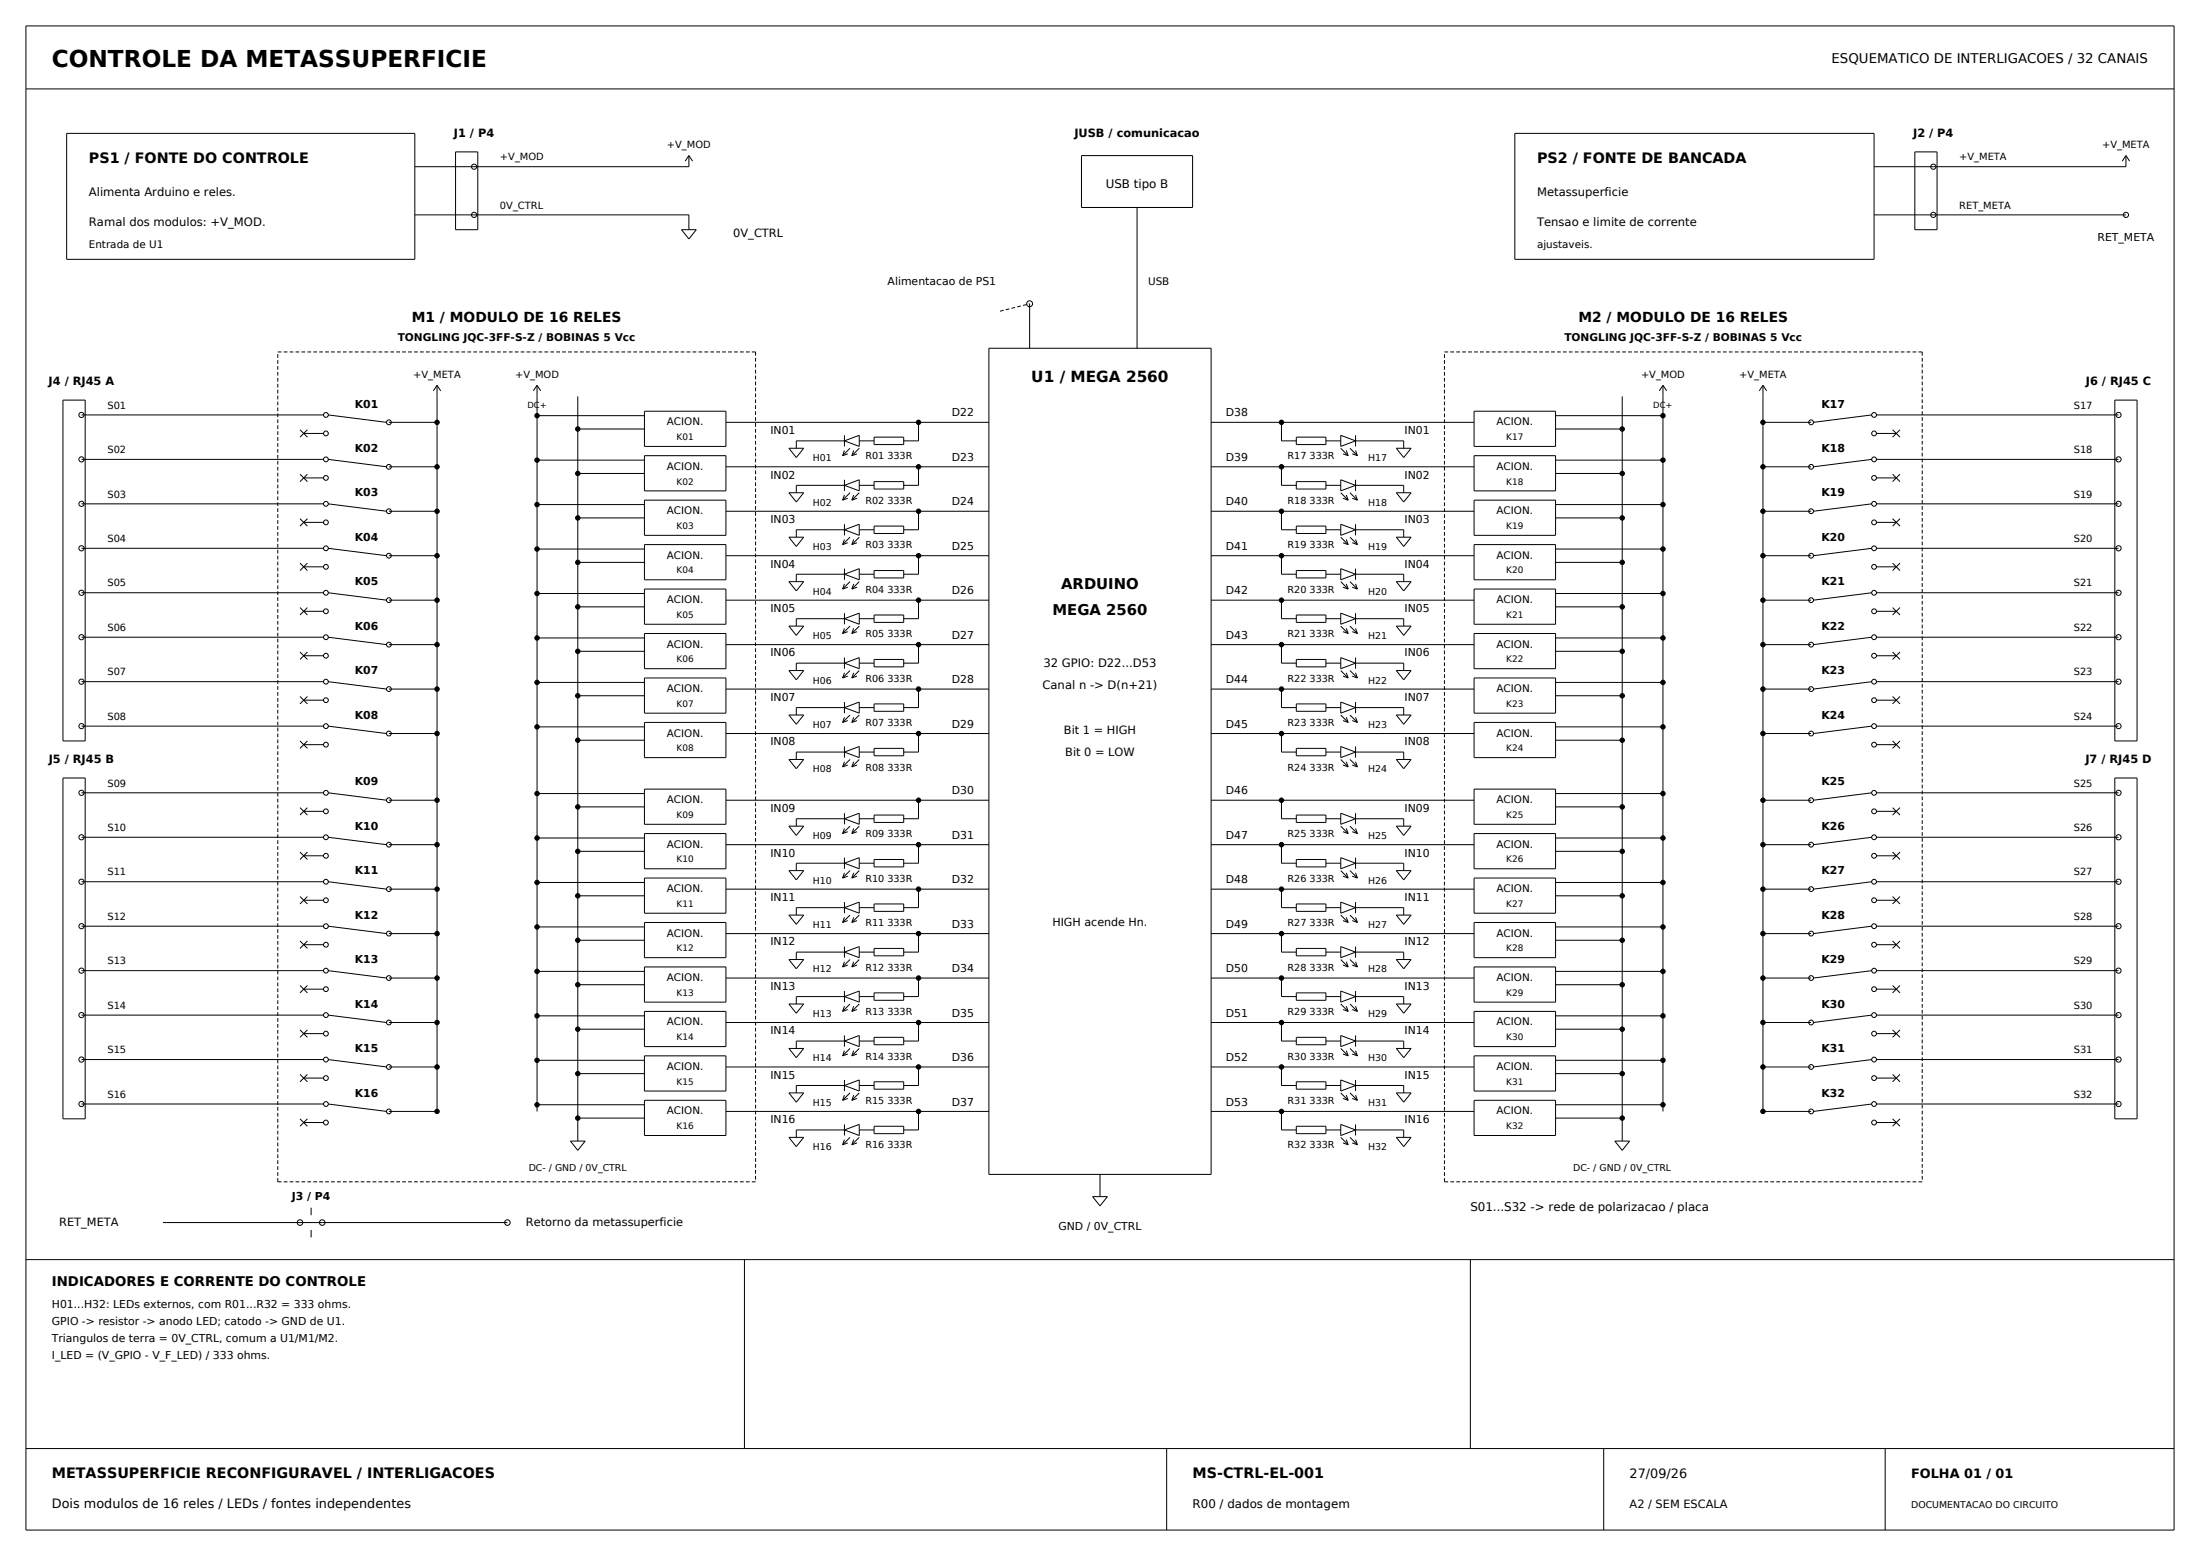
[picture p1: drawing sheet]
<svg xmlns="http://www.w3.org/2000/svg" width="594mm" height="420mm" viewBox="0 0 594 420" stroke-linecap="round" stroke-linejoin="round" font-family="sans-serif">
<g fill="none" stroke="#000" stroke-width=".27">
<path d="M7 7h580v406h-580zM7 24h580M18 36h94v34h-94zM409 36h97v34h-97zM112 58h74v4M123 41h6v21h-6zM186 42v3h-74M186 42l-1 1.5M186 42l1 1.5M292 42h30v14h-30zM307 56v38M506 58h68"/>
<path d="M517 41h6v21h-6zM574 42v3h-68M574 42l-1 1.5M574 42l1 1.5M184 62h4l-2 2.5zM267 94h60v223h-60zM278 82v12M17 108h6v92h-6zM22 112h65.4M81 116l2 2M82 117h5.4M83 116l-2 2"/>
<path d="M88.6 112l15.8 2M105 114h13M118 104v196h-13M118 104l-1 1.5M118 104l1 1.5M145 104v196M145 104l-1 1.5M145 104l1 1.5M145 112.2h29M156 107v201M156 115.8h18M174 111h22v9.5h-22z"/>
<path d="M196 114h71M228 119h-13v2M228 119l4-1.5v3zM228 117.5v3M232 119h4M236 118h8v2h-8zM248 114v5h-4M327 114h71M346 114v5h4M350 118h8v2h-8zM358 119h4M362 117.5l4 1.5-4 1.5z"/>
<path d="M366 119h13v2M366 117.5v3M398 111h22v9.5h-22zM420 112.2h29M420 115.8h18M438 107v201M449 104v196M449 104l-1 1.5M449 104l1 1.5M476 114h13M476 104v196h13M476 104l-1 1.5"/>
<path d="M476 104l1 1.5M505.4 112l-15.8 2M506.6 112h65.4M506.6 117h5.4M511 116l2 2M513 116l-2 2M571 108h6v92h-6zM22 124h65.4M22 136h65.4M81 128l2 2M81 140l2 2M82 129h5.4"/>
<path d="M83 128l-2 2M83 140l-2 2M88.6 124l15.8 2M88.6 136l15.8 2M105 126h13M105 138h13M145 124.2h29M145 136.2h29M156 127.8h18M156 139.8h18M174 123h22v9.5h-22zM174 135h22v9.5h-22z"/>
<path d="M196 126h71M196 138h71M213 121h4l-2 2.5zM213 133h4l-2 2.5zM228 131l4-1.5v3zM228 129.5v3M228 131h-13v2M228 121.6l-.5 1.4M228 133.6l-.5 1.4M228.9 122.5l-1.4 .5M228.9 134.5l-1.4 .5M229.5 121l-2 2"/>
<path d="M229.5 133l-2 2M230.5 121.6l-.5 1.4M230.5 133.6l-.5 1.4M231.4 122.5l-1.4 .5M231.4 134.5l-1.4 .5M232 121l-2 2M232 131h4M232 133l-2 2M236 130h8v2h-8zM248 126v5h-4M248 138v5h-4M327 126h71"/>
<path d="M327 138h71M346 126v5h4M346 138v5h4M350 130h8v2h-8zM358 131h4M362 129.5l4 1.5-4 1.5zM362 121l2 2M362 133l2 2M362.6 122.5l1.4 .5M362.6 134.5l1.4 .5M363.5 121.6l.5 1.4M363.5 133.6l.5 1.4"/>
<path d="M364.5 121l2 2M364.5 133l2 2M365.1 122.5l1.4 .5M365.1 134.5l1.4 .5M366 131h13v2M366 129.5v3M366 121.6l.5 1.4M366 133.6l.5 1.4M377 121h4l-2 2.5zM377 133h4l-2 2.5zM398 123h22v9.5h-22zM398 135h22v9.5h-22z"/>
<path d="M420 124.2h29M420 127.8h18M420 136.2h29M420 139.8h18M476 126h13M476 138h13M505.4 124l-15.8 2M505.4 136l-15.8 2M506.6 124h65.4M506.6 129h5.4M506.6 136h65.4M511 128l2 2"/>
<path d="M511 140l2 2M513 128l-2 2M513 140l-2 2M22 148h65.4M22 160h65.4M81 152l2 2M82 141h5.4M82 153h5.4M83 152l-2 2M88.6 148l15.8 2M88.6 160l15.8 2M105 150h13"/>
<path d="M145 148.2h29M156 151.8h18M174 147h22v9.5h-22zM174 159h22v9.5h-22zM196 150h71M213 145h4l-2 2.5zM213 157h4l-2 2.5zM228 143l4-1.5v3zM228 155l4-1.5v3zM228 141.5v3M228 153.5v3M228 143h-13v2"/>
<path d="M228 155h-13v2M228 145.6l-.5 1.4M228 157.6l-.5 1.4M228.9 146.5l-1.4 .5M228.9 158.5l-1.4 .5M229.5 145l-2 2M229.5 157l-2 2M230.5 145.6l-.5 1.4M230.5 157.6l-.5 1.4M231.4 146.5l-1.4 .5M231.4 158.5l-1.4 .5M232 143h4"/>
<path d="M232 145l-2 2M232 155h4M232 157l-2 2M236 142h8v2h-8zM236 154h8v2h-8zM248 150v5h-4M327 150h71M346 150v5h4M350 142h8v2h-8zM350 154h8v2h-8zM358 143h4M358 155h4"/>
<path d="M362 141.5l4 1.5-4 1.5zM362 153.5l4 1.5-4 1.5zM362 145l2 2M362 157l2 2M362.6 146.5l1.4 .5M362.6 158.5l1.4 .5M363.5 145.6l.5 1.4M363.5 157.6l.5 1.4M364.5 145l2 2M364.5 157l2 2M365.1 146.5l1.4 .5M365.1 158.5l1.4 .5"/>
<path d="M366 143h13v2M366 155h13v2M366 141.5v3M366 153.5v3M366 145.6l.5 1.4M366 157.6l.5 1.4M377 145h4l-2 2.5zM377 157h4l-2 2.5zM398 147h22v9.5h-22zM398 159h22v9.5h-22zM420 148.2h29M420 151.8h18"/>
<path d="M476 150h13M505.4 148l-15.8 2M505.4 160l-15.8 2M506.6 141h5.4M506.6 148h65.4M506.6 153h5.4M506.6 160h65.4M511 152l2 2M513 152l-2 2M22 172h65.4M81 164l2 2M81 176l2 2"/>
<path d="M82 165h5.4M82 177h5.4M83 164l-2 2M83 176l-2 2M88.6 172l15.8 2M105 162h13M105 174h13M145 160.2h29M145 172.2h29M156 163.8h18M156 175.8h18M174 171h22v9.5h-22z"/>
<path d="M196 162h71M196 174h71M213 169h4l-2 2.5zM228 167l4-1.5v3zM228 179l4-1.5v3zM228 165.5v3M228 177.5v3M228 167h-13v2M228 179h-13v2M228 169.6l-.5 1.4M228.9 170.5l-1.4 .5M229.5 169l-2 2"/>
<path d="M230.5 169.6l-.5 1.4M231.4 170.5l-1.4 .5M232 167h4M232 169l-2 2M232 179h4M236 166h8v2h-8zM236 178h8v2h-8zM248 162v5h-4M248 174v5h-4M327 162h71M327 174h71M346 162v5h4"/>
<path d="M346 174v5h4M350 166h8v2h-8zM350 178h8v2h-8zM358 167h4M358 179h4M362 165.5l4 1.5-4 1.5zM362 177.5l4 1.5-4 1.5zM362 169l2 2M362.6 170.5l1.4 .5M363.5 169.6l.5 1.4M364.5 169l2 2M365.1 170.5l1.4 .5"/>
<path d="M366 167h13v2M366 179h13v2M366 165.5v3M366 177.5v3M366 169.6l.5 1.4M377 169h4l-2 2.5zM398 171h22v9.5h-22zM420 160.2h29M420 163.8h18M420 172.2h29M420 175.8h18M476 162h13"/>
<path d="M476 174h13M505.4 172l-15.8 2M506.6 165h5.4M506.6 172h65.4M506.6 177h5.4M511 164l2 2M511 176l2 2M513 164l-2 2M513 176l-2 2M22 184h65.4M22 196h65.4M81 188l2 2"/>
<path d="M81 200l2 2M82 189h5.4M83 188l-2 2M83 200l-2 2M88.6 184l15.8 2M88.6 196l15.8 2M105 186h13M105 198h13M145 184.2h29M145 196.2h29M156 187.8h18M156 199.8h18"/>
<path d="M174 183h22v9.5h-22zM174 195h22v9.5h-22zM196 186h71M196 198h71M213 181h4l-2 2.5zM213 193h4l-2 2.5zM228 191l4-1.5v3zM228 189.5v3M228 191h-13v2M228 181.6l-.5 1.4M228 193.6l-.5 1.4M228.9 182.5l-1.4 .5"/>
<path d="M228.9 194.5l-1.4 .5M229.5 181l-2 2M229.5 193l-2 2M230.5 181.6l-.5 1.4M230.5 193.6l-.5 1.4M231.4 182.5l-1.4 .5M231.4 194.5l-1.4 .5M232 181l-2 2M232 191h4M232 193l-2 2M236 190h8v2h-8zM248 186v5h-4"/>
<path d="M248 198v5h-4M327 186h71M327 198h71M346 186v5h4M346 198v5h4M350 190h8v2h-8zM358 191h4M362 189.5l4 1.5-4 1.5zM362 181l2 2M362 193l2 2M362.6 182.5l1.4 .5M362.6 194.5l1.4 .5"/>
<path d="M363.5 181.6l.5 1.4M363.5 193.6l.5 1.4M364.5 181l2 2M364.5 193l2 2M365.1 182.5l1.4 .5M365.1 194.5l1.4 .5M366 191h13v2M366 189.5v3M366 181.6l.5 1.4M366 193.6l.5 1.4M377 181h4l-2 2.5zM377 193h4l-2 2.5z"/>
<path d="M398 183h22v9.5h-22zM398 195h22v9.5h-22zM420 184.2h29M420 187.8h18M420 196.2h29M420 199.8h18M476 186h13M476 198h13M505.4 184l-15.8 2M505.4 196l-15.8 2M506.6 184h65.4M506.6 189h5.4"/>
<path d="M506.6 196h65.4M511 188l2 2M511 200l2 2M513 188l-2 2M513 200l-2 2M17 210h6v92h-6zM22 214h65.4M81 218l2 2M82 201h5.4M82 219h5.4M83 218l-2 2M88.6 214l15.8 2"/>
<path d="M105 216h13M145 214.2h29M156 217.8h18M174 213h22v9.5h-22zM196 216h71M213 205h4l-2 2.5zM228 203l4-1.5v3zM228 201.5v3M228 219.5v3M228 203h-13v2M228 205.6l-.5 1.4M228.9 206.5l-1.4 .5"/>
<path d="M229.5 205l-2 2M230.5 205.6l-.5 1.4M231.4 206.5l-1.4 .5M232 203h4M232 205l-2 2M236 202h8v2h-8zM236 220h8v2h-8zM248 216v5h-4M327 216h71M346 216v5h4M350 202h8v2h-8zM350 220h8v2h-8z"/>
<path d="M358 203h4M362 201.5l4 1.5-4 1.5zM362 219.5l4 1.5-4 1.5zM362 205l2 2M362.6 206.5l1.4 .5M363.5 205.6l.5 1.4M364.5 205l2 2M365.1 206.5l1.4 .5M366 203h13v2M366 201.5v3M366 219.5v3M366 205.6l.5 1.4"/>
<path d="M377 205h4l-2 2.5zM398 213h22v9.5h-22zM420 214.2h29M420 217.8h18M476 216h13M505.4 214l-15.8 2M506.6 201h5.4M506.6 214h65.4M506.6 219h5.4M511 218l2 2M513 218l-2 2M571 210h6v92h-6z"/>
<path d="M22 226h65.4M22 238h65.4M81 230l2 2M82 231h5.4M83 230l-2 2M88.6 226l15.8 2M88.6 238l15.8 2M105 228h13M105 240h13M145 226.2h29M145 238.2h29M156 229.8h18"/>
<path d="M174 225h22v9.5h-22zM174 237h22v9.5h-22zM196 228h71M196 240h71M213 223h4l-2 2.5zM213 235h4l-2 2.5zM228 221l4-1.5v3zM228 233l4-1.5v3zM228 231.5v3M228 221h-13v2M228 233h-13v2M228 223.6l-.5 1.4"/>
<path d="M228 235.6l-.5 1.4M228.9 224.5l-1.4 .5M228.9 236.5l-1.4 .5M229.5 223l-2 2M229.5 235l-2 2M230.5 223.6l-.5 1.4M230.5 235.6l-.5 1.4M231.4 224.5l-1.4 .5M231.4 236.5l-1.4 .5M232 221h4M232 223l-2 2M232 233h4"/>
<path d="M232 235l-2 2M236 232h8v2h-8zM248 228v5h-4M248 240v5h-4M327 228h71M327 240h71M346 228v5h4M346 240v5h4M350 232h8v2h-8zM358 221h4M358 233h4M362 231.5l4 1.5-4 1.5z"/>
<path d="M362 223l2 2M362 235l2 2M362.6 224.5l1.4 .5M362.6 236.5l1.4 .5M363.5 223.6l.5 1.4M363.5 235.6l.5 1.4M364.5 223l2 2M364.5 235l2 2M365.1 224.5l1.4 .5M365.1 236.5l1.4 .5M366 221h13v2M366 233h13v2"/>
<path d="M366 231.5v3M366 223.6l.5 1.4M366 235.6l.5 1.4M377 223h4l-2 2.5zM377 235h4l-2 2.5zM398 225h22v9.5h-22zM398 237h22v9.5h-22zM420 226.2h29M420 229.8h18M420 238.2h29M476 228h13M476 240h13"/>
<path d="M505.4 226l-15.8 2M505.4 238l-15.8 2M506.6 226h65.4M506.6 231h5.4M506.6 238h65.4M511 230l2 2M513 230l-2 2M22 250h65.4M81 242l2 2M81 254l2 2M82 243h5.4M82 255h5.4"/>
<path d="M83 242l-2 2M83 254l-2 2M88.6 250l15.8 2M105 252h13M145 250.2h29M156 241.8h18M156 253.8h18M174 249h22v9.5h-22zM196 252h71M213 247h4l-2 2.5zM213 259h4l-2 2.5zM228 245l4-1.5v3z"/>
<path d="M228 257l4-1.5v3zM228 243.5v3M228 255.5v3M228 245h-13v2M228 257h-13v2M228 247.6l-.5 1.4M228 259.6l-.5 1.4M228.9 248.5l-1.4 .5M229.5 247l-2 2M229.5 259l-2 2M230.5 247.6l-.5 1.4M230.5 259.6l-.5 1.4"/>
<path d="M231.4 248.5l-1.4 .5M232 245h4M232 247l-2 2M232 257h4M232 259l-2 2M236 244h8v2h-8zM236 256h8v2h-8zM248 252v5h-4M327 252h71M346 252v5h4M350 244h8v2h-8zM350 256h8v2h-8z"/>
<path d="M358 245h4M358 257h4M362 243.5l4 1.5-4 1.5zM362 255.5l4 1.5-4 1.5zM362 247l2 2M362 259l2 2M362.6 248.5l1.4 .5M363.5 247.6l.5 1.4M363.5 259.6l.5 1.4M364.5 247l2 2M364.5 259l2 2M365.1 248.5l1.4 .5"/>
<path d="M366 245h13v2M366 257h13v2M366 243.5v3M366 255.5v3M366 247.6l.5 1.4M366 259.6l.5 1.4M377 247h4l-2 2.5zM377 259h4l-2 2.5zM398 249h22v9.5h-22zM420 241.8h18M420 250.2h29M420 253.8h18"/>
<path d="M476 252h13M505.4 250l-15.8 2M506.6 243h5.4M506.6 250h65.4M506.6 255h5.4M511 242l2 2M511 254l2 2M513 242l-2 2M513 254l-2 2M22 262h65.4M22 274h65.4M81 266l2 2"/>
<path d="M81 278l2 2M82 267h5.4M82 279h5.4M83 266l-2 2M83 278l-2 2M88.6 262l15.8 2M88.6 274l15.8 2M105 264h13M105 276h13M145 262.2h29M145 274.2h29M156 265.8h18"/>
<path d="M156 277.8h18M174 261h22v9.5h-22zM174 273h22v9.5h-22zM196 264h71M196 276h71M213 271h4l-2 2.5zM228 269l4-1.5v3zM228 267.5v3M228 279.5v3M228 269h-13v2M228 271.6l-.5 1.4M228.9 260.5l-1.4 .5"/>
<path d="M228.9 272.5l-1.4 .5M229.5 271l-2 2M230.5 271.6l-.5 1.4M231.4 260.5l-1.4 .5M231.4 272.5l-1.4 .5M232 269h4M232 271l-2 2M236 268h8v2h-8zM236 280h8v2h-8zM248 264v5h-4M248 276v5h-4M327 264h71"/>
<path d="M327 276h71M346 264v5h4M346 276v5h4M350 268h8v2h-8zM350 280h8v2h-8zM358 269h4M362 267.5l4 1.5-4 1.5zM362 279.5l4 1.5-4 1.5zM362 271l2 2M362.6 260.5l1.4 .5M362.6 272.5l1.4 .5M363.5 271.6l.5 1.4"/>
<path d="M364.5 271l2 2M365.1 260.5l1.4 .5M365.1 272.5l1.4 .5M366 269h13v2M366 267.5v3M366 279.5v3M366 271.6l.5 1.4M377 271h4l-2 2.5zM398 261h22v9.5h-22zM398 273h22v9.5h-22zM420 262.2h29M420 265.8h18"/>
<path d="M420 274.2h29M420 277.8h18M476 264h13M476 276h13M505.4 262l-15.8 2M505.4 274l-15.8 2M506.6 262h65.4M506.6 267h5.4M506.6 274h65.4M506.6 279h5.4M511 266l2 2M511 278l2 2"/>
<path d="M513 266l-2 2M513 278l-2 2M22 286h65.4M22 298h65.4M81 290l2 2M82 291h5.4M83 290l-2 2M88.6 286l15.8 2M88.6 298l15.8 2M105 288h13M145 286.2h29M145 298.2h29"/>
<path d="M156 289.8h18M174 285h22v9.5h-22zM174 297h22v9.5h-22zM196 288h71M196 300h71M213 283h4l-2 2.5zM213 295h4l-2 2.5zM228 281l4-1.5v3zM228 293l4-1.5v3zM228 291.5v3M228 281h-13v2M228 293h-13v2"/>
<path d="M228 283.6l-.5 1.4M228 295.6l-.5 1.4M228.9 284.5l-1.4 .5M228.9 296.5l-1.4 .5M229.5 283l-2 2M229.5 295l-2 2M230.5 283.6l-.5 1.4M230.5 295.6l-.5 1.4M231.4 284.5l-1.4 .5M231.4 296.5l-1.4 .5M232 281h4M232 283l-2 2"/>
<path d="M232 293h4M232 295l-2 2M236 292h8v2h-8zM248 288v5h-4M248 300v5h-4M327 288h71M327 300h71M346 288v5h4M346 300v5h4M350 292h8v2h-8zM358 281h4M358 293h4"/>
<path d="M362 291.5l4 1.5-4 1.5zM362 283l2 2M362 295l2 2M362.6 284.5l1.4 .5M362.6 296.5l1.4 .5M363.5 283.6l.5 1.4M363.5 295.6l.5 1.4M364.5 283l2 2M364.5 295l2 2M365.1 284.5l1.4 .5M365.1 296.5l1.4 .5M366 281h13v2"/>
<path d="M366 293h13v2M366 291.5v3M366 283.6l.5 1.4M366 295.6l.5 1.4M377 283h4l-2 2.5zM377 295h4l-2 2.5zM398 285h22v9.5h-22zM398 297h22v9.5h-22zM420 286.2h29M420 289.8h18M420 298.2h29M476 288h13"/>
<path d="M505.4 286l-15.8 2M505.4 298l-15.8 2M506.6 286h65.4M506.6 291h5.4M506.6 298h65.4M511 290l2 2M513 290l-2 2M81 302l2 2M82 303h5.4M83 302l-2 2M154 308h4l-2 2.5zM156 301.8h18"/>
<path d="M213 307h4l-2 2.5zM228 305l4-1.5v3zM228 303.5v3M228 305h-13v2M228 307.6l-.5 1.4M228.9 308.5l-1.4 .5M229.5 307l-2 2M230.5 307.6l-.5 1.4M231.4 308.5l-1.4 .5M232 305h4M232 307l-2 2M236 304h8v2h-8z"/>
<path d="M297 317v6M350 304h8v2h-8zM358 305h4M362 303.5l4 1.5-4 1.5zM362 307l2 2M362.6 308.5l1.4 .5M363.5 307.6l.5 1.4M364.5 307l2 2M365.1 308.5l1.4 .5M366 305h13v2M366 303.5v3M366 307.6l.5 1.4"/>
<path d="M377 307h4l-2 2.5zM420 301.8h18M436 308h4l-2 2.5zM506.6 303h5.4M511 302l2 2M513 302l-2 2M7 340h580M44 330h93M84 326v2M84 332v2M201 340v51M295 323h4l-2 2.5z"/>
<path d="M397 340v51M7 391h580M315 391v22M433 391v22M509 391v22"/>
<circle cx="128" cy="58" r=".7"/>
<circle cx="128" cy="45" r=".7"/>
<circle cx="522" cy="58" r=".7"/>
<circle cx="522" cy="45" r=".7"/>
<circle cx="574" cy="58" r=".7"/>
<circle cx="278" cy="82" r=".8"/>
<circle cx="22" cy="112" r=".7"/>
<circle cx="88" cy="112" r=".65"/>
<circle cx="88" cy="117" r=".65"/>
<circle cx="105" cy="114" r=".65"/>
<circle cx="489" cy="114" r=".65"/>
<circle cx="506" cy="112" r=".65"/>
<circle cx="506" cy="117" r=".65"/>
<circle cx="572" cy="112" r=".7"/>
<circle cx="22" cy="124" r=".7"/>
<circle cx="22" cy="136" r=".7"/>
<circle cx="88" cy="124" r=".65"/>
<circle cx="88" cy="136" r=".65"/>
<circle cx="88" cy="129" r=".65"/>
<circle cx="105" cy="138" r=".65"/>
<circle cx="105" cy="126" r=".65"/>
<circle cx="489" cy="138" r=".65"/>
<circle cx="489" cy="126" r=".65"/>
<circle cx="506" cy="124" r=".65"/>
<circle cx="506" cy="136" r=".65"/>
<circle cx="506" cy="129" r=".65"/>
<circle cx="572" cy="124" r=".7"/>
<circle cx="572" cy="136" r=".7"/>
<circle cx="22" cy="148" r=".7"/>
<circle cx="22" cy="160" r=".7"/>
<circle cx="88" cy="141" r=".65"/>
<circle cx="88" cy="160" r=".65"/>
<circle cx="88" cy="148" r=".65"/>
<circle cx="88" cy="153" r=".65"/>
<circle cx="105" cy="150" r=".65"/>
<circle cx="489" cy="150" r=".65"/>
<circle cx="506" cy="141" r=".65"/>
<circle cx="506" cy="160" r=".65"/>
<circle cx="506" cy="148" r=".65"/>
<circle cx="506" cy="153" r=".65"/>
<circle cx="572" cy="148" r=".7"/>
<circle cx="572" cy="160" r=".7"/>
<circle cx="22" cy="172" r=".7"/>
<circle cx="88" cy="165" r=".65"/>
<circle cx="88" cy="172" r=".65"/>
<circle cx="88" cy="177" r=".65"/>
<circle cx="105" cy="174" r=".65"/>
<circle cx="105" cy="162" r=".65"/>
<circle cx="489" cy="174" r=".65"/>
<circle cx="489" cy="162" r=".65"/>
<circle cx="506" cy="165" r=".65"/>
<circle cx="506" cy="172" r=".65"/>
<circle cx="506" cy="177" r=".65"/>
<circle cx="572" cy="172" r=".7"/>
<circle cx="22" cy="196" r=".7"/>
<circle cx="22" cy="184" r=".7"/>
<circle cx="88" cy="189" r=".65"/>
<circle cx="88" cy="196" r=".65"/>
<circle cx="88" cy="184" r=".65"/>
<circle cx="105" cy="198" r=".65"/>
<circle cx="105" cy="186" r=".65"/>
<circle cx="489" cy="198" r=".65"/>
<circle cx="489" cy="186" r=".65"/>
<circle cx="506" cy="189" r=".65"/>
<circle cx="506" cy="196" r=".65"/>
<circle cx="506" cy="184" r=".65"/>
<circle cx="572" cy="196" r=".7"/>
<circle cx="572" cy="184" r=".7"/>
<circle cx="22" cy="214" r=".7"/>
<circle cx="88" cy="214" r=".65"/>
<circle cx="88" cy="201" r=".65"/>
<circle cx="88" cy="219" r=".65"/>
<circle cx="105" cy="216" r=".65"/>
<circle cx="489" cy="216" r=".65"/>
<circle cx="506" cy="201" r=".65"/>
<circle cx="506" cy="214" r=".65"/>
<circle cx="506" cy="219" r=".65"/>
<circle cx="572" cy="214" r=".7"/>
<circle cx="22" cy="238" r=".7"/>
<circle cx="22" cy="226" r=".7"/>
<circle cx="88" cy="226" r=".65"/>
<circle cx="88" cy="231" r=".65"/>
<circle cx="88" cy="238" r=".65"/>
<circle cx="105" cy="228" r=".65"/>
<circle cx="105" cy="240" r=".65"/>
<circle cx="489" cy="228" r=".65"/>
<circle cx="489" cy="240" r=".65"/>
<circle cx="506" cy="226" r=".65"/>
<circle cx="506" cy="231" r=".65"/>
<circle cx="506" cy="238" r=".65"/>
<circle cx="572" cy="238" r=".7"/>
<circle cx="572" cy="226" r=".7"/>
<circle cx="22" cy="250" r=".7"/>
<circle cx="88" cy="255" r=".65"/>
<circle cx="88" cy="250" r=".65"/>
<circle cx="88" cy="243" r=".65"/>
<circle cx="105" cy="252" r=".65"/>
<circle cx="489" cy="252" r=".65"/>
<circle cx="506" cy="255" r=".65"/>
<circle cx="506" cy="250" r=".65"/>
<circle cx="506" cy="243" r=".65"/>
<circle cx="572" cy="250" r=".7"/>
<circle cx="22" cy="262" r=".7"/>
<circle cx="22" cy="274" r=".7"/>
<circle cx="88" cy="279" r=".65"/>
<circle cx="88" cy="274" r=".65"/>
<circle cx="88" cy="267" r=".65"/>
<circle cx="88" cy="262" r=".65"/>
<circle cx="105" cy="276" r=".65"/>
<circle cx="105" cy="264" r=".65"/>
<circle cx="489" cy="276" r=".65"/>
<circle cx="489" cy="264" r=".65"/>
<circle cx="506" cy="279" r=".65"/>
<circle cx="506" cy="274" r=".65"/>
<circle cx="506" cy="267" r=".65"/>
<circle cx="506" cy="262" r=".65"/>
<circle cx="572" cy="262" r=".7"/>
<circle cx="572" cy="274" r=".7"/>
<circle cx="22" cy="286" r=".7"/>
<circle cx="22" cy="298" r=".7"/>
<circle cx="88" cy="286" r=".65"/>
<circle cx="88" cy="298" r=".65"/>
<circle cx="88" cy="291" r=".65"/>
<circle cx="105" cy="300" r=".65"/>
<circle cx="105" cy="288" r=".65"/>
<circle cx="489" cy="300" r=".65"/>
<circle cx="489" cy="288" r=".65"/>
<circle cx="506" cy="286" r=".65"/>
<circle cx="506" cy="291" r=".65"/>
<circle cx="506" cy="298" r=".65"/>
<circle cx="572" cy="286" r=".7"/>
<circle cx="572" cy="298" r=".7"/>
<circle cx="88" cy="303" r=".65"/>
<circle cx="506" cy="303" r=".65"/>
<circle cx="81" cy="330" r=".75"/>
<circle cx="87" cy="330" r=".75"/>
<circle cx="137" cy="330" r=".75"/>
</g>
<path d="M75 95h129M204 95v224M270 84l8-2M390 95h129M519 95v224M75 319v-224M204 319h-129M390 319v-224M519 319h-129" fill="none" stroke="#000" stroke-width=".27" stroke-dasharray="1 .6" stroke-linecap="butt"/>
<g fill="#000" stroke="#000" stroke-width=".27">
<circle cx="118" cy="114" r=".6"/>
<circle cx="145" cy="112.2" r=".6"/>
<circle cx="156" cy="115.8" r=".6"/>
<circle cx="248" cy="114" r=".6"/>
<circle cx="346" cy="114" r=".6"/>
<circle cx="438" cy="115.8" r=".6"/>
<circle cx="449" cy="112.2" r=".6"/>
<circle cx="476" cy="114" r=".6"/>
<circle cx="118" cy="126" r=".6"/>
<circle cx="118" cy="138" r=".6"/>
<circle cx="145" cy="124.2" r=".6"/>
<circle cx="145" cy="136.2" r=".6"/>
<circle cx="156" cy="127.8" r=".6"/>
<circle cx="156" cy="139.8" r=".6"/>
<circle cx="248" cy="138" r=".6"/>
<circle cx="248" cy="126" r=".6"/>
<circle cx="346" cy="138" r=".6"/>
<circle cx="346" cy="126" r=".6"/>
<circle cx="438" cy="127.8" r=".6"/>
<circle cx="438" cy="139.8" r=".6"/>
<circle cx="449" cy="124.2" r=".6"/>
<circle cx="449" cy="136.2" r=".6"/>
<circle cx="476" cy="126" r=".6"/>
<circle cx="476" cy="138" r=".6"/>
<circle cx="118" cy="150" r=".6"/>
<circle cx="145" cy="148.2" r=".6"/>
<circle cx="156" cy="151.8" r=".6"/>
<circle cx="248" cy="150" r=".6"/>
<circle cx="346" cy="150" r=".6"/>
<circle cx="438" cy="151.8" r=".6"/>
<circle cx="449" cy="148.2" r=".6"/>
<circle cx="476" cy="150" r=".6"/>
<circle cx="118" cy="174" r=".6"/>
<circle cx="118" cy="162" r=".6"/>
<circle cx="145" cy="160.2" r=".6"/>
<circle cx="145" cy="172.2" r=".6"/>
<circle cx="156" cy="163.8" r=".6"/>
<circle cx="156" cy="175.8" r=".6"/>
<circle cx="248" cy="174" r=".6"/>
<circle cx="248" cy="162" r=".6"/>
<circle cx="346" cy="174" r=".6"/>
<circle cx="346" cy="162" r=".6"/>
<circle cx="438" cy="175.8" r=".6"/>
<circle cx="438" cy="163.8" r=".6"/>
<circle cx="449" cy="160.2" r=".6"/>
<circle cx="449" cy="172.2" r=".6"/>
<circle cx="476" cy="174" r=".6"/>
<circle cx="476" cy="162" r=".6"/>
<circle cx="118" cy="198" r=".6"/>
<circle cx="118" cy="186" r=".6"/>
<circle cx="145" cy="184.2" r=".6"/>
<circle cx="145" cy="196.2" r=".6"/>
<circle cx="156" cy="187.8" r=".6"/>
<circle cx="156" cy="199.8" r=".6"/>
<circle cx="248" cy="198" r=".6"/>
<circle cx="248" cy="186" r=".6"/>
<circle cx="346" cy="198" r=".6"/>
<circle cx="346" cy="186" r=".6"/>
<circle cx="438" cy="187.8" r=".6"/>
<circle cx="438" cy="199.8" r=".6"/>
<circle cx="449" cy="184.2" r=".6"/>
<circle cx="449" cy="196.2" r=".6"/>
<circle cx="476" cy="198" r=".6"/>
<circle cx="476" cy="186" r=".6"/>
<circle cx="118" cy="216" r=".6"/>
<circle cx="145" cy="214.2" r=".6"/>
<circle cx="156" cy="217.8" r=".6"/>
<circle cx="248" cy="216" r=".6"/>
<circle cx="346" cy="216" r=".6"/>
<circle cx="438" cy="217.8" r=".6"/>
<circle cx="449" cy="214.2" r=".6"/>
<circle cx="476" cy="216" r=".6"/>
<circle cx="118" cy="228" r=".6"/>
<circle cx="118" cy="240" r=".6"/>
<circle cx="145" cy="226.2" r=".6"/>
<circle cx="145" cy="238.2" r=".6"/>
<circle cx="156" cy="229.8" r=".6"/>
<circle cx="248" cy="228" r=".6"/>
<circle cx="248" cy="240" r=".6"/>
<circle cx="346" cy="228" r=".6"/>
<circle cx="346" cy="240" r=".6"/>
<circle cx="438" cy="229.8" r=".6"/>
<circle cx="449" cy="238.2" r=".6"/>
<circle cx="449" cy="226.2" r=".6"/>
<circle cx="476" cy="228" r=".6"/>
<circle cx="476" cy="240" r=".6"/>
<circle cx="118" cy="252" r=".6"/>
<circle cx="145" cy="250.2" r=".6"/>
<circle cx="156" cy="253.8" r=".6"/>
<circle cx="156" cy="241.8" r=".6"/>
<circle cx="248" cy="252" r=".6"/>
<circle cx="346" cy="252" r=".6"/>
<circle cx="438" cy="253.8" r=".6"/>
<circle cx="438" cy="241.8" r=".6"/>
<circle cx="449" cy="250.2" r=".6"/>
<circle cx="476" cy="252" r=".6"/>
<circle cx="118" cy="276" r=".6"/>
<circle cx="118" cy="264" r=".6"/>
<circle cx="145" cy="262.2" r=".6"/>
<circle cx="145" cy="274.2" r=".6"/>
<circle cx="156" cy="277.8" r=".6"/>
<circle cx="156" cy="265.8" r=".6"/>
<circle cx="248" cy="276" r=".6"/>
<circle cx="248" cy="264" r=".6"/>
<circle cx="346" cy="276" r=".6"/>
<circle cx="346" cy="264" r=".6"/>
<circle cx="438" cy="277.8" r=".6"/>
<circle cx="438" cy="265.8" r=".6"/>
<circle cx="449" cy="262.2" r=".6"/>
<circle cx="449" cy="274.2" r=".6"/>
<circle cx="476" cy="276" r=".6"/>
<circle cx="476" cy="264" r=".6"/>
<circle cx="118" cy="300" r=".6"/>
<circle cx="118" cy="288" r=".6"/>
<circle cx="145" cy="286.2" r=".6"/>
<circle cx="145" cy="298.2" r=".6"/>
<circle cx="156" cy="289.8" r=".6"/>
<circle cx="248" cy="300" r=".6"/>
<circle cx="248" cy="288" r=".6"/>
<circle cx="346" cy="300" r=".6"/>
<circle cx="346" cy="288" r=".6"/>
<circle cx="438" cy="289.8" r=".6"/>
<circle cx="449" cy="286.2" r=".6"/>
<circle cx="449" cy="298.2" r=".6"/>
<circle cx="476" cy="300" r=".6"/>
<circle cx="476" cy="288" r=".6"/>
<circle cx="156" cy="301.8" r=".6"/>
<circle cx="438" cy="301.8" r=".6"/>
</g>
<text font-size="6.3" x="14" y="18">CONTROLE DA METASSUPERFICIE</text>
<text font-size="4.1" x="278.5" y="103">U1 / MEGA 2560</text>
<g font-size="4">
<text x="286.5" y="159">ARDUINO</text>
<text x="284.2" y="166">MEGA 2560</text>
</g>
<g font-size="3.9">
<text x="24" y="44">PS1 / FONTE DO CONTROLE</text>
<text x="415" y="44">PS2 / FONTE DE BANCADA</text>
<text x="14" y="399">METASSUPERFICIE RECONFIGURAVEL / INTERLIGACOES</text>
<text x="322" y="399">MS-CTRL-EL-001</text>
</g>
<g font-size="3.7">
<text x="111.2" y="87">M1 / MODULO DE 16 RELES</text>
<text x="426.2" y="87">M2 / MODULO DE 16 RELES</text>
</g>
<g font-size="3.6">
<text x="494.5" y="17">ESQUEMATICO DE INTERLIGACOES / 32 CANAIS</text>
<text x="14" y="347">INDICADORES E CORRENTE DO CONTROLE</text>
</g>
<g font-size="3.5">
<text x="440" y="399">27/09/26</text>
<text x="516" y="399">FOLHA 01 / 01</text>
<text x="14" y="407">Dois modulos de 16 reles / LEDs / fontes independentes</text>
</g>
<g font-size="3.2">
<text x="298.5" y="50.8">USB tipo B</text>
<text x="397" y="327">S01...S32 -&gt; rede de polarizacao / placa</text>
<text x="322" y="407">R00 / dados de montagem</text>
</g>
<g font-size="3.1">
<text x="122.5" y="37">J1 / P4</text>
<text x="290.1" y="37">JUSB / comunicacao</text>
<text x="516.5" y="37">J2 / P4</text>
<text x="24" y="53">Alimenta Arduino e reles.</text>
<text x="415" y="53">Metassuperficie</text>
<text x="24" y="61">Ramal dos modulos: +V_MOD.</text>
<text x="198" y="64">0V_CTRL</text>
<text x="415" y="61">Tensao e limite de corrente</text>
<text x="13.1" y="104">J4 / RJ45 A</text>
<text x="563.2" y="104">J6 / RJ45 C</text>
<text x="281.7" y="180">32 GPIO: D22...D53</text>
<text x="281.5" y="186">Canal n -&gt; D(n+21)</text>
<text x="287.3" y="198">Bit 1 = HIGH</text>
<text x="287.6" y="204">Bit 0 = LOW</text>
<text x="13.1" y="206">J5 / RJ45 B</text>
<text x="563" y="206">J7 / RJ45 D</text>
<text x="16" y="331">RET_META</text>
<text x="142" y="331">Retorno da metassuperficie</text>
<text x="440" y="407">A2 / SEM ESCALA</text>
</g>
<text font-size="3" x="284.1" y="250">HIGH acende Hn.</text>
<g font-size="2.9">
<text x="566.3" y="65">RET_META</text>
<text x="239.7" y="77">Alimentacao de PS1</text>
<text x="107.4" y="92">TONGLING JQC-3FF-S-Z / BOBINAS 5 Vcc</text>
<text x="422.4" y="92">TONGLING JQC-3FF-S-Z / BOBINAS 5 Vcc</text>
<text x="95.8" y="110">K01</text>
<text x="257" y="112.4">D22</text>
<text x="331" y="112.4">D38</text>
<text x="491.8" y="110">K17</text>
<text x="208" y="117.2">IN01</text>
<text x="379.2" y="117.2">IN01</text>
<text x="95.8" y="122">K02</text>
<text x="257" y="124.4">D23</text>
<text x="331" y="124.4">D39</text>
<text x="491.8" y="122">K18</text>
<text x="208" y="129.2">IN02</text>
<text x="379.2" y="129.2">IN02</text>
<text x="95.8" y="134">K03</text>
<text x="257" y="136.4">D24</text>
<text x="331" y="136.4">D40</text>
<text x="491.8" y="134">K19</text>
<text x="208" y="141.2">IN03</text>
<text x="379.2" y="141.2">IN03</text>
<text x="95.8" y="146">K04</text>
<text x="257" y="148.4">D25</text>
<text x="331" y="148.4">D41</text>
<text x="491.8" y="146">K20</text>
<text x="208" y="153.2">IN04</text>
<text x="379.2" y="153.2">IN04</text>
<text x="95.8" y="158">K05</text>
<text x="257" y="160.4">D26</text>
<text x="331" y="160.4">D42</text>
<text x="491.8" y="158">K21</text>
<text x="208" y="165.2">IN05</text>
<text x="379.2" y="165.2">IN05</text>
<text x="95.8" y="170">K06</text>
<text x="257" y="172.4">D27</text>
<text x="331" y="172.4">D43</text>
<text x="491.8" y="170">K22</text>
<text x="208" y="177.2">IN06</text>
<text x="379.2" y="177.2">IN06</text>
<text x="95.8" y="182">K07</text>
<text x="257" y="184.4">D28</text>
<text x="331" y="184.4">D44</text>
<text x="491.8" y="182">K23</text>
<text x="208" y="189.2">IN07</text>
<text x="379.2" y="189.2">IN07</text>
<text x="95.8" y="194">K08</text>
<text x="257" y="196.4">D29</text>
<text x="331" y="196.4">D45</text>
<text x="491.8" y="194">K24</text>
<text x="208" y="201.2">IN08</text>
<text x="379.2" y="201.2">IN08</text>
<text x="95.8" y="212">K09</text>
<text x="257" y="214.4">D30</text>
<text x="331" y="214.4">D46</text>
<text x="491.8" y="212">K25</text>
<text x="208" y="219.2">IN09</text>
<text x="379.2" y="219.2">IN09</text>
<text x="95.8" y="224">K10</text>
<text x="257" y="226.4">D31</text>
<text x="331" y="226.4">D47</text>
<text x="491.8" y="224">K26</text>
<text x="208" y="231.2">IN10</text>
<text x="379.2" y="231.2">IN10</text>
<text x="95.8" y="236">K11</text>
<text x="257" y="238.4">D32</text>
<text x="331" y="238.4">D48</text>
<text x="491.8" y="236">K27</text>
<text x="208" y="243.2">IN11</text>
<text x="379.2" y="243.2">IN11</text>
<text x="95.8" y="248">K12</text>
<text x="257" y="250.4">D33</text>
<text x="331" y="250.4">D49</text>
<text x="491.8" y="248">K28</text>
<text x="208" y="255.2">IN12</text>
<text x="379.2" y="255.2">IN12</text>
<text x="95.8" y="260">K13</text>
<text x="257" y="262.4">D34</text>
<text x="331" y="262.4">D50</text>
<text x="491.8" y="260">K29</text>
<text x="208" y="267.2">IN13</text>
<text x="379.2" y="267.2">IN13</text>
<text x="95.8" y="272">K14</text>
<text x="257" y="274.4">D35</text>
<text x="331" y="274.4">D51</text>
<text x="491.8" y="272">K30</text>
<text x="208" y="279.2">IN14</text>
<text x="379.2" y="279.2">IN14</text>
<text x="95.8" y="284">K15</text>
<text x="257" y="286.4">D36</text>
<text x="331" y="286.4">D52</text>
<text x="491.8" y="284">K31</text>
<text x="208" y="291.2">IN15</text>
<text x="379.2" y="291.2">IN15</text>
<text x="95.8" y="296">K16</text>
<text x="257" y="298.4">D37</text>
<text x="331" y="298.4">D53</text>
<text x="491.8" y="296">K32</text>
<text x="208" y="303.2">IN16</text>
<text x="379.2" y="303.2">IN16</text>
<text x="78.8" y="324">J3 / P4</text>
<text x="285.8" y="332">GND / 0V_CTRL</text>
<text x="14" y="353">H01...H32: LEDs externos, com R01...R32 = 333 ohms.</text>
<text x="14" y="357.6">GPIO -&gt; resistor -&gt; anodo LED; catodo -&gt; GND de U1.</text>
<text x="14" y="362.2">Triangulos de terra = 0V_CTRL, comum a U1/M1/M2.</text>
<text x="14" y="366.8">I_LED = (V_GPIO - V_F_LED) / 333 ohms.</text>
</g>
<g font-size="2.8">
<text x="24" y="67">Entrada de U1</text>
<text x="415" y="67">ajustaveis.</text>
<text x="310" y="77">USB</text>
<text x="180.1" y="114.8">ACION.</text>
<text x="404.1" y="114.8">ACION.</text>
<text x="180.1" y="126.8">ACION.</text>
<text x="404.1" y="126.8">ACION.</text>
<text x="180.1" y="138.8">ACION.</text>
<text x="404.1" y="138.8">ACION.</text>
<text x="180.1" y="150.8">ACION.</text>
<text x="404.1" y="150.8">ACION.</text>
<text x="180.1" y="162.8">ACION.</text>
<text x="404.1" y="162.8">ACION.</text>
<text x="180.1" y="174.8">ACION.</text>
<text x="404.1" y="174.8">ACION.</text>
<text x="180.1" y="186.8">ACION.</text>
<text x="404.1" y="186.8">ACION.</text>
<text x="180.1" y="198.8">ACION.</text>
<text x="404.1" y="198.8">ACION.</text>
<text x="180.1" y="216.8">ACION.</text>
<text x="404.1" y="216.8">ACION.</text>
<text x="180.1" y="228.8">ACION.</text>
<text x="404.1" y="228.8">ACION.</text>
<text x="180.1" y="240.8">ACION.</text>
<text x="404.1" y="240.8">ACION.</text>
<text x="180.1" y="252.8">ACION.</text>
<text x="404.1" y="252.8">ACION.</text>
<text x="180.1" y="264.8">ACION.</text>
<text x="404.1" y="264.8">ACION.</text>
<text x="180.1" y="276.8">ACION.</text>
<text x="404.1" y="276.8">ACION.</text>
<text x="180.1" y="288.8">ACION.</text>
<text x="404.1" y="288.8">ACION.</text>
<text x="180.1" y="300.8">ACION.</text>
<text x="404.1" y="300.8">ACION.</text>
</g>
<g font-size="2.7">
<text x="180.1" y="40">+V_MOD</text>
<text x="567.6" y="40">+V_META</text>
<text x="135" y="43.3">+V_MOD</text>
<text x="529" y="43.3">+V_META</text>
<text x="135" y="56.3">0V_CTRL</text>
<text x="529" y="56.3">RET_META</text>
<text x="111.6" y="102">+V_META</text>
<text x="139.1" y="102">+V_MOD</text>
<text x="443.1" y="102">+V_MOD</text>
<text x="469.6" y="102">+V_META</text>
<text x="29" y="110.3">S01</text>
<text x="559.9" y="110.3">S17</text>
<text x="29" y="122.3">S02</text>
<text x="559.9" y="122.3">S18</text>
<text x="29" y="134.3">S03</text>
<text x="559.9" y="134.3">S19</text>
<text x="29" y="146.3">S04</text>
<text x="559.9" y="146.3">S20</text>
<text x="29" y="158.3">S05</text>
<text x="559.9" y="158.3">S21</text>
<text x="29" y="170.3">S06</text>
<text x="559.9" y="170.3">S22</text>
<text x="29" y="182.3">S07</text>
<text x="559.9" y="182.3">S23</text>
<text x="29" y="194.3">S08</text>
<text x="559.9" y="194.3">S24</text>
<text x="29" y="212.3">S09</text>
<text x="559.9" y="212.3">S25</text>
<text x="29" y="224.3">S10</text>
<text x="559.9" y="224.3">S26</text>
<text x="29" y="236.3">S11</text>
<text x="559.9" y="236.3">S27</text>
<text x="29" y="248.3">S12</text>
<text x="559.9" y="248.3">S28</text>
<text x="29" y="260.3">S13</text>
<text x="559.9" y="260.3">S29</text>
<text x="29" y="272.3">S14</text>
<text x="559.9" y="272.3">S30</text>
<text x="29" y="284.3">S15</text>
<text x="559.9" y="284.3">S31</text>
<text x="29" y="296.3">S16</text>
<text x="559.9" y="296.3">S32</text>
</g>
<g font-size="2.6">
<text x="233.6" y="124">R01 333R</text>
<text x="347.6" y="124">R17 333R</text>
<text x="233.6" y="136">R02 333R</text>
<text x="347.6" y="136">R18 333R</text>
<text x="233.6" y="148">R03 333R</text>
<text x="347.6" y="148">R19 333R</text>
<text x="233.6" y="160">R04 333R</text>
<text x="347.6" y="160">R20 333R</text>
<text x="233.6" y="172">R05 333R</text>
<text x="347.6" y="172">R21 333R</text>
<text x="233.6" y="184">R06 333R</text>
<text x="347.6" y="184">R22 333R</text>
<text x="233.6" y="196">R07 333R</text>
<text x="347.6" y="196">R23 333R</text>
<text x="233.6" y="208">R08 333R</text>
<text x="347.6" y="208">R24 333R</text>
<text x="233.6" y="226">R09 333R</text>
<text x="347.6" y="226">R25 333R</text>
<text x="233.6" y="238">R10 333R</text>
<text x="347.6" y="238">R26 333R</text>
<text x="233.6" y="250">R11 333R</text>
<text x="347.6" y="250">R27 333R</text>
<text x="233.6" y="262">R12 333R</text>
<text x="347.6" y="262">R28 333R</text>
<text x="233.6" y="274">R13 333R</text>
<text x="347.6" y="274">R29 333R</text>
<text x="233.6" y="286">R14 333R</text>
<text x="347.6" y="286">R30 333R</text>
<text x="233.6" y="298">R15 333R</text>
<text x="347.6" y="298">R31 333R</text>
<text x="233.6" y="310">R16 333R</text>
<text x="347.6" y="310">R32 333R</text>
</g>
<g font-size="2.5">
<text x="219.4" y="124.5">H01</text>
<text x="369.4" y="124.5">H17</text>
<text x="219.4" y="136.5">H02</text>
<text x="369.4" y="136.5">H18</text>
<text x="219.4" y="148.5">H03</text>
<text x="369.4" y="148.5">H19</text>
<text x="219.4" y="160.5">H04</text>
<text x="369.4" y="160.5">H20</text>
<text x="219.4" y="172.5">H05</text>
<text x="369.4" y="172.5">H21</text>
<text x="219.4" y="184.5">H06</text>
<text x="369.4" y="184.5">H22</text>
<text x="219.4" y="196.5">H07</text>
<text x="369.4" y="196.5">H23</text>
<text x="219.4" y="208.5">H08</text>
<text x="369.4" y="208.5">H24</text>
<text x="219.4" y="226.5">H09</text>
<text x="369.4" y="226.5">H25</text>
<text x="219.4" y="238.5">H10</text>
<text x="369.4" y="238.5">H26</text>
<text x="219.4" y="250.5">H11</text>
<text x="369.4" y="250.5">H27</text>
<text x="219.4" y="262.5">H12</text>
<text x="369.4" y="262.5">H28</text>
<text x="219.4" y="274.5">H13</text>
<text x="369.4" y="274.5">H29</text>
<text x="219.4" y="286.5">H14</text>
<text x="369.4" y="286.5">H30</text>
<text x="219.4" y="298.5">H15</text>
<text x="369.4" y="298.5">H31</text>
<text x="219.4" y="310.5">H16</text>
<text x="369.4" y="310.5">H32</text>
<text x="142.8" y="316">DC- / GND / 0V_CTRL</text>
<text x="424.8" y="316">DC- / GND / 0V_CTRL</text>
<text x="516" y="407">DOCUMENTACAO DO CIRCUITO</text>
</g>
<g font-size="2.4">
<text x="182.7" y="118.8">K01</text>
<text x="406.7" y="118.8">K17</text>
<text x="182.7" y="130.8">K02</text>
<text x="406.7" y="130.8">K18</text>
<text x="182.7" y="142.8">K03</text>
<text x="406.7" y="142.8">K19</text>
<text x="182.7" y="154.8">K04</text>
<text x="406.7" y="154.8">K20</text>
<text x="182.7" y="166.8">K05</text>
<text x="406.7" y="166.8">K21</text>
<text x="182.7" y="178.8">K06</text>
<text x="406.7" y="178.8">K22</text>
<text x="182.7" y="190.8">K07</text>
<text x="406.7" y="190.8">K23</text>
<text x="182.7" y="202.8">K08</text>
<text x="406.7" y="202.8">K24</text>
<text x="182.7" y="220.8">K09</text>
<text x="406.7" y="220.8">K25</text>
<text x="182.7" y="232.8">K10</text>
<text x="406.7" y="232.8">K26</text>
<text x="182.7" y="244.8">K11</text>
<text x="406.7" y="244.8">K27</text>
<text x="182.7" y="256.8">K12</text>
<text x="406.7" y="256.8">K28</text>
<text x="182.7" y="268.8">K13</text>
<text x="406.7" y="268.8">K29</text>
<text x="182.7" y="280.8">K14</text>
<text x="406.7" y="280.8">K30</text>
<text x="182.7" y="292.8">K15</text>
<text x="406.7" y="292.8">K31</text>
<text x="182.7" y="304.8">K16</text>
<text x="406.7" y="304.8">K32</text>
</g>
<g font-size="2.3">
<text x="142.4" y="110">DC+</text>
<text x="446.4" y="110">DC+</text>
</g>
</svg>
